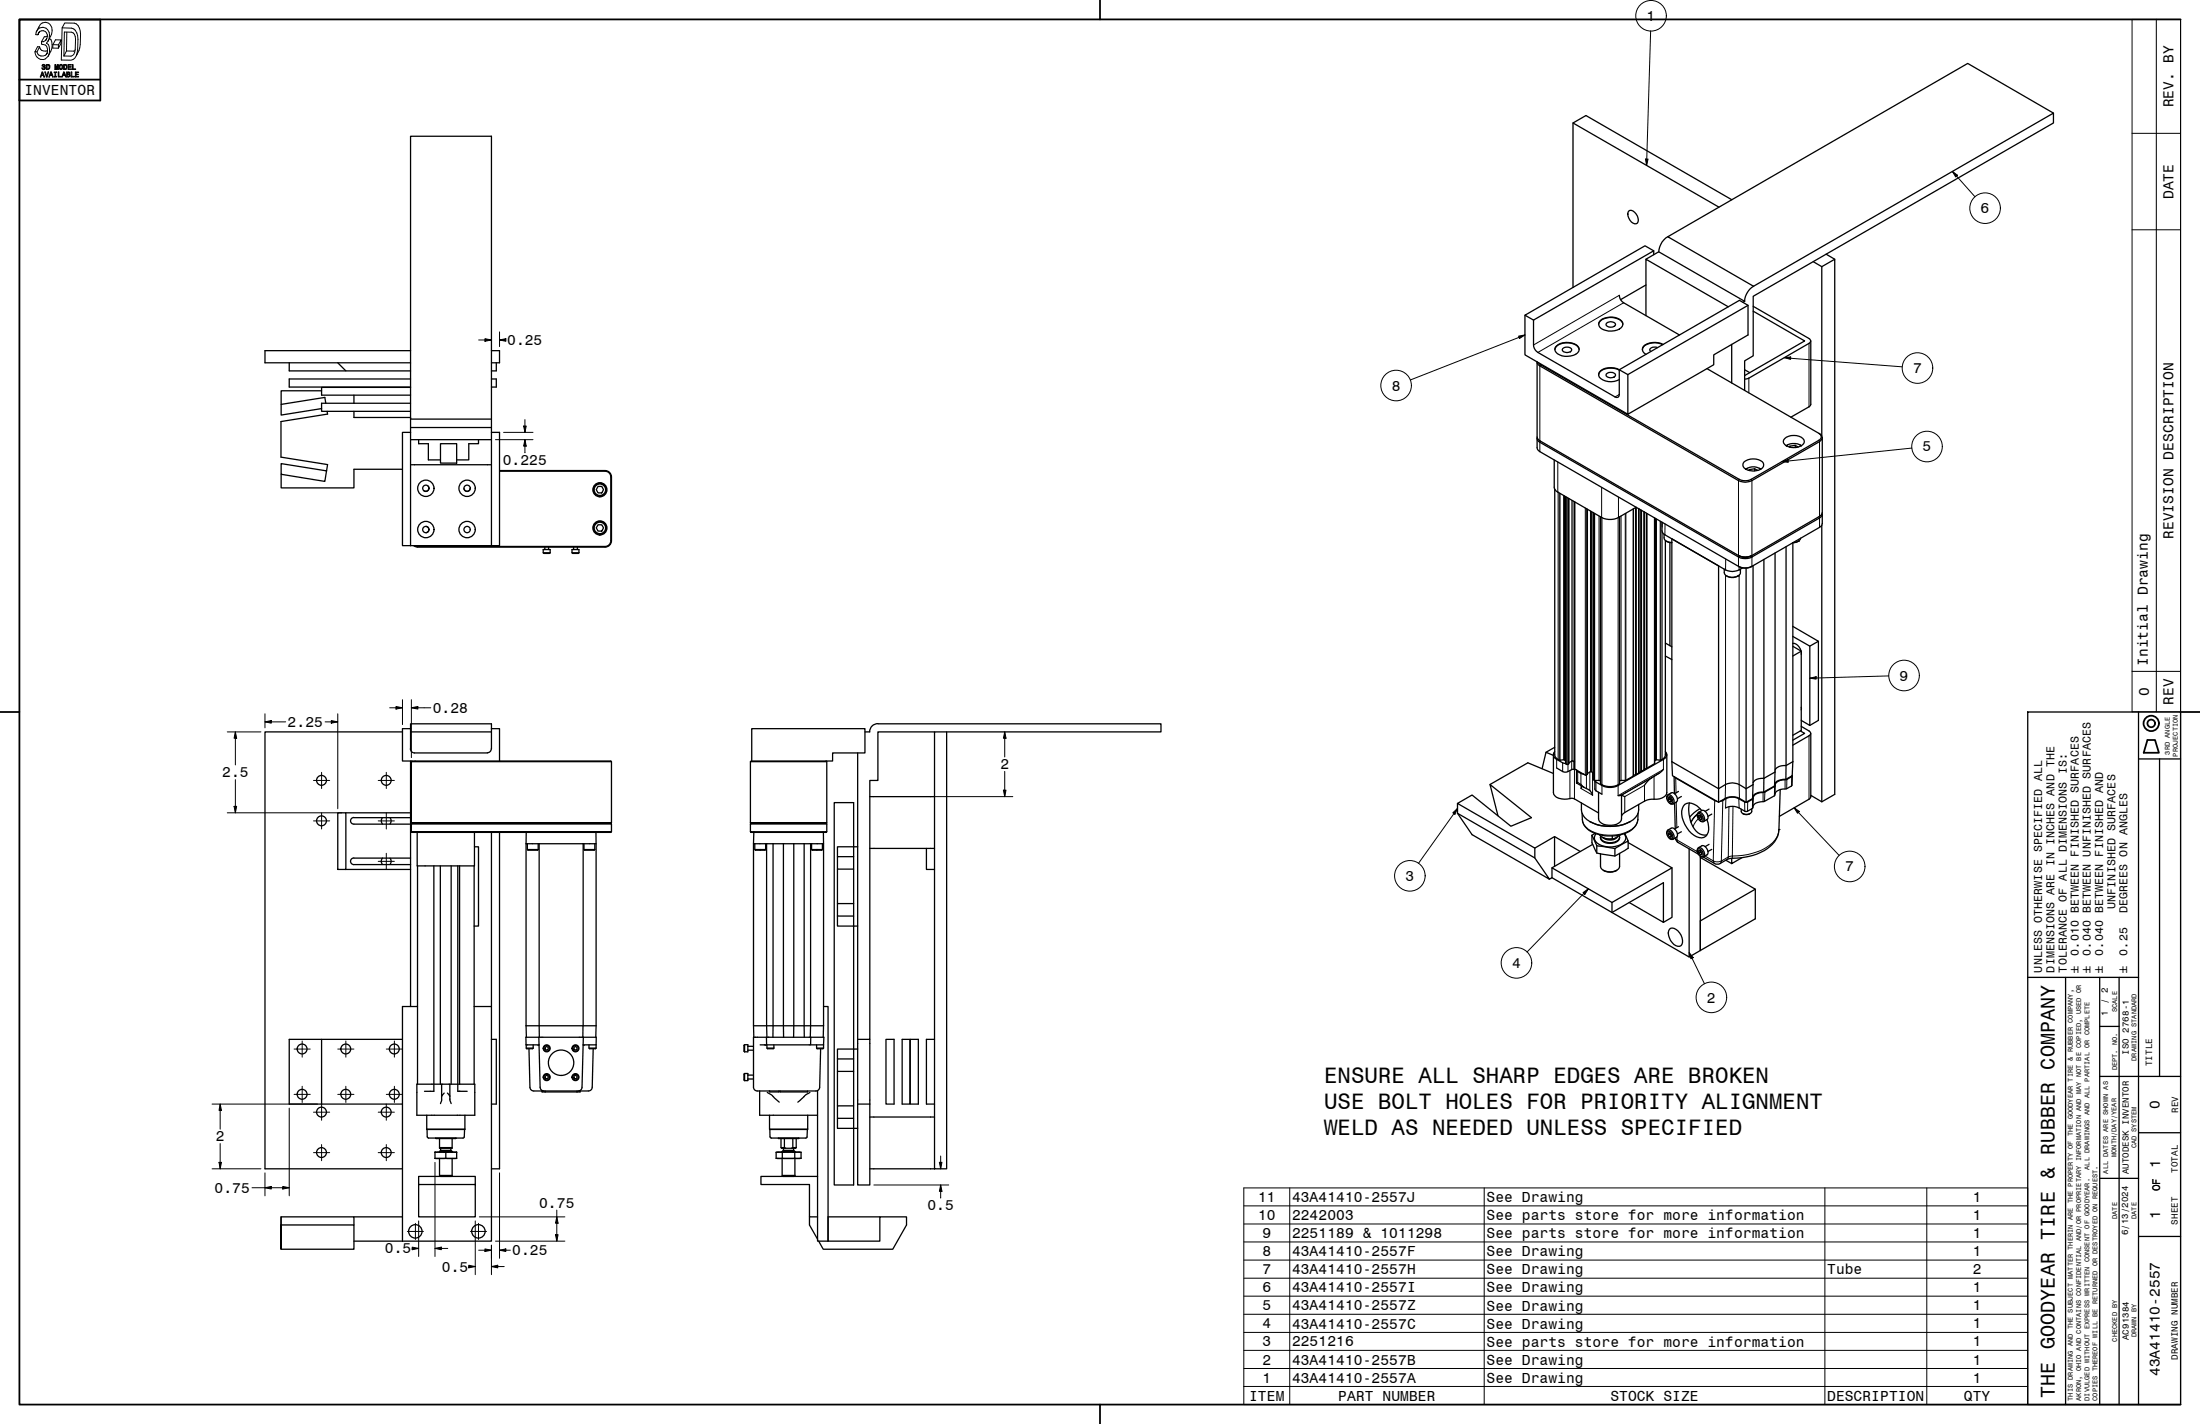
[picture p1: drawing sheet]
<svg xmlns="http://www.w3.org/2000/svg" width="864mm" height="559mm" viewBox="0 0 864 559" stroke-linecap="round" stroke-linejoin="round" font-family="sans-serif">
<!-- layer: Visible (GDYR) -->
<g fill="none" stroke="#000" stroke-width=".51">
<path d="M617.5 48.3l57.3 33M806.1 44.4l-33.7-19.5-117.7 68 33.6 19.4M679.8 78.4l-57.2-33.1-5.1 3v64.5M639.4 82.8a2.59 2.59 0 0 1 3.3 2 2.19 2.19 0 0 1-.5 3 3.6 3.6 0 0 1-2.8-5zM649.2 99.9v-1.5l-47.2 27.2v9.8l.3 1.3 .8 1.2 30.9 17.9a1.02 1.02 0 0 0 1.1 .1 1.02 1.02 0 0 0 .5-1.1v-9.7l47.2-27.2 3.4 1.9v11.6l-13.5 7.9v3.8l-33.7 19.5v-15.6M649.2 98.4l-3.5-1.9-47.1 27.2 3.4 1.9M654.7 92.9a7.2 7.2 0 0 0-3.6 5.9M716.9 99.8l3.3 1.9M635.6 115.9l.4 1.3 1.3 1.6 22 12.6M646.1 101.7l5-2.9 33.7 19.4M646.1 111.8l-10 5.8M684.8 118.2l-.7 .4"/>
<path d="M686.2 119.8l-47.2 27.2a9.7 9.7 0 0 0-8.8-2.5 2.51 2.51 0 0 0-2.4 3.5 6.7 6.7 0 0 0 7.8 1M688.3 112.3l117.8-67.9v3.9l-117.9 68v23.3l-3.4 2v11.6M688.3 112.3a7.4 7.4 0 0 0-3.5 5.9M711.8 102.7l3.3 1.9M715.1 104.6l5.1-2.9v210l-5.1 2.9-4.3-2.5M715.1 104.6v66.5M161.2 137.6h-57.2v4.8h57.2M192.9 137.6h3.2v4.8h-3.2M598.6 123.7v15.6l40.4 23.3M610.4 137.2a3.9 3.9 0 0 1 4.2-2.6 4.8 4.8 0 0 1 5.3 2.6M611.1 135.7a6.7 6.7 0 0 1 8.3 .3 2.25 2.25 0 0 1-1.8 3.4 5.9 5.9 0 0 1-7.2-1.8l.2-1.3zM613.4 136.8a2.32 2.32 0 0 1 3.6 .5 2.16 2.16 0 0 1-3.8 0z"/>
<path d="M627.5 127.3a5.4 5.4 0 0 1 7.4-2.2 2.79 2.79 0 0 1 2.1 2.2M628.2 125.8a6.8 6.8 0 0 1 8.5 .2 2.31 2.31 0 0 1-2 3.5 6.7 6.7 0 0 1-6.7-1.2 1.85 1.85 0 0 1 .2-2.5zM630.6 126.9a2.32 2.32 0 0 1 3.6 .4 2.16 2.16 0 0 1-3.8 0zM650.6 136.4l-.6-.2a1.61 1.61 0 0 0-2.3 1.4l.3 .3M652.7 135.3a7 7 0 0 0-7.4 .7l-.6 1.2M652.8 135.2a7 7 0 0 0-7.7 .8 2.02 2.02 0 0 0 1 3.1M678.4 120.4l-32.3-18.7v22.2M679.8 135.1v15.2M688.2 122.1l20.2 11.7-23.6 13.6M688.2 120.2l21.9 12.6a1.02 1.02 0 0 1 .7 1 1.02 1.02 0 0 1-.7 .9l-23.6 13.7-1.7 .4M710.8 133.8v24.9l-.7 .9-7.1 4.1M113.5 142.4v3.1h22.3"/>
<path d="M126.2 153.4h-15.8v5.3M127.9 158.2l-.4-2.2-17.1 2.7v4.2l15.8-2.6M132.6 142.4l3.2 3.1h25.4M138.9 155.1v3.1M161.2 152h-35v3.1h35M161.2 158.2h-35v3.2h35M161.2 148.7h-47.7v3.2h47.7M192.9 148.7h1.9v3.2h-1.9M194.8 142.4v3.1h-1.9M603.9 142.3l.8 .8 78.7 45.3 2.5 .2 1.6-.5 26.5-15.3a1.45 1.45 0 0 0 .9-1.4 1.45 1.45 0 0 0-.9-1.3M630.6 146.7a2.39 2.39 0 0 1 3.6 .5 2.16 2.16 0 0 1-3.8 0zM635.6 145.2a7.1 7.1 0 0 0-7.5 .7l-.6 1.2"/>
<path d="M670.1 144.7l44.1 25.5a1.66 1.66 0 0 1 1.1 1.5 1.66 1.66 0 0 1-1.1 1.6l-27.3 15.6a5.7 5.7 0 0 1-4.5-.3l-77.9-45-.7-.5-.4-1.1v29.4l.5 1.1 78.5 45.5a5.3 5.3 0 0 0 5.3 0l26.5-15.4 1-.9 .1-30M684.8 145.1l2.1 1.1M128.4 161.4l.2 1.1-18.3 2.9v14l18.3 2.9-1.1 6.6-17.1-2.8v-4.2l17.8 2.9M138.9 161.4v2.4h22.3M161.2 164.5v5.2M161.2 169.7h-3.2v44.4h3.2M161.2 169.7v44.4M161.2 172.5h31.7M161.2 167.8h31.7M164.3 172.5v1.6h3.8v6.4h4.8M172.9 174.1h6.4v7.6h-6.4zM187.8 172.5v1.6h-3.8v6.4h-4.7"/>
<path d="M192.9 164.5h-31.7v-111h31.7v116.2M192.9 169.7h3.2v44.4h-3.2zM603.4 172v3.7l.1 .6 1 .9 77.9 45a5.3 5.3 0 0 0 5.3 0l26.5-15.3 1-.9 .1-.6v-3.7M603.4 171.7a1.79 1.79 0 0 0 1.1 1.8l77.9 45.1a5.8 5.8 0 0 0 5.3 0l26.5-15.3a1.64 1.64 0 0 0 1.1-1.9M700.6 172.1a5.6 5.6 0 0 1 7.6 .6 2.65 2.65 0 0 1-3 2.9 4.5 4.5 0 0 1-5.2-2.3zM701.7 174.6l-.5 .3M702.4 175.5l.2-.4 2.1-.3 1.2 .7M702.6 175.1v.4M704.7 174.8v.8M706.6 174.6l.5 .3a5.1 5.1 0 0 0-5.9 0M158 184.1h-19.1v7.4h-28.5v-5.4M161.2 182.4h31.7"/>
<path d="M168.1 190.8a1.24 1.24 0 0 1-.1 1.6 1.24 1.24 0 0 1-1.7 .1M182.1 191.7a1.24 1.24 0 0 0 1.3 1.1 1.24 1.24 0 0 0 1.2-1.1M196.1 184.9h41.4a2.25 2.25 0 0 1 2.3 2.2v25.1a2.25 2.25 0 0 1-2.3 2.2h-73.5l-1.1-.2M196.1 184.7h41.4l1.6 .5 .7 .9 .2 1v25.1l-.5 1.6-.9 .6-1.1 .3h-73.5l-1.5-.5M234.8 190.9h1.4l.7 1.3-.7 1.2h-1.4l-.7-1.2zM610.1 180.5v10.7a2.49 2.49 0 0 0 1.4 1.9l17.2 10 1.8 .6 2 .1 2-.3 7.7-4.4M610.3 192v104.2a2.59 2.59 0 0 0 3.5 1.9l.8 .5M614.6 194.9v104.8M615.8 195.6v104.1l-.6 .3-.6-.3M618.1 196.9v104.8l.8 .5M623.1 199.8v104.1l-.6 .3-.9-.4M641.2 199.7v104.8a6 6 0 0 1-5.1 1.8l-.3 .1"/>
<path d="M643.3 199.6v103.7M684.7 181.2a5.8 5.8 0 0 1 7.5 .6 2.51 2.51 0 0 1-2.9 2.9 4.7 4.7 0 0 1-5-1.6v-1.3zM685.9 183.8l-.6 .3M686.6 184.6l.1-.3 2.1-.3 1.2 .6M686.7 184.3v.4M688.8 184v.8M690.6 183.8l.5 .3a4.8 4.8 0 0 0-5.7 0M161.2 214.1h31.7M167.2 206.6a1.24 1.24 0 0 1 1.1 1.2 1.24 1.24 0 0 1-1.1 1.2M213.2 215.6h2.8v1.3l-.3 .3h-2.2l-.3-.3zM213.2 216.9h2.8M213.9 214.7l-.2 .9"/>
<path d="M215.3 214.7v.8M215.4 215.6h.1M224.5 215.6h2.8v1.3l-.3 .3h-2.2l-.3-.3zM224.5 216.9h2.8M225.2 214.7l-.2 .9M226.6 214.7v.8M226.7 215.6h.1M234.8 205.9h1.4l.7 1.2-.7 1.3h-1.4l-.7-1.3zM625.3 201.1v104.8l.6 .4M625.9 201.5l.1 104.8M628.3 202.8v104.7a6.6 6.6 0 0 0 7.5 0v-104.7M645.4 200.9v101.1"/>
<path d="M649.5 203.3v96.3l-4.1 2.3M652.5 205l-.1 3.3 .5 1.1 25.3 14.6a6.5 6.5 0 0 0 5.8-1.1M653.2 209.7v1.4a2.52 2.52 0 0 0 3.1 1.8l-2.2-.5M653.7 212.1v84.1a2.48 2.48 0 0 1-2 2.1l-1.7-.2-.5 .5M655.5 212.9v40.5M682.4 218l.8 .3a5.7 5.7 0 0 0 4.5-.3M692.4 219.5v85.9M696.8 217v86M701.1 214.5v85.9M705.9 212.4l-2 .5M705.9 212.4l-2.1 .6v85.9M706.8 211.2l-.9 1.2"/>
<path d="M715.1 206.1v108.5M674.6 222l-18.3-10.5v87.4M674.6 222.1v92.7l-18.1-10.4-.2-5.5M676.8 223.3v1.4a3.4 3.4 0 0 0 4.7 1.6l.8-.3M677.8 226l.3 .2a4.3 4.3 0 0 0 4.2-.2M682.4 222.2a5.8 5.8 0 0 0 5.3 0M683.2 223.3l-.1 1.9-.8 .8M685.4 222.9v91.9M688.1 222v85.9M653.7 252.3l2.6 1.5M653.7 257.4l2.6 1.4M703.8 252.5a3.6 3.6 0 0 1 3.2 3"/>
<path d="M703.8 249.7l6.6 3.9v31.1l-3.3-2M703.8 253.6l3.3 1.9v31.1l-3.3 1.9M703.8 245.8l10 5.9-3.4 1.9M707.1 255.8v1M707.1 255.5l-3.3 1.9M713.8 251.7v31l-3.4 2M707.1 277.6v1M158 287.2h-54v171.5h54M161.1 293.8l.5 1.2 1.1 .5h28.6M161.2 293.9v-8h-3.2v12.7h81.8l.2 .3h-78.5l.2-.3M161.2 285.9v-1.9h31.7v1.9M161.2 287.2h31.7"/>
<path d="M161.2 298.6v96.4M161.5 298.9v24M192.8 293.8l-.3 1-1.2 .6M192.9 293.9v-8h3.2v12.7M240 298.9v24M294.6 298.9v24M295.1 298.6v-12.7h44.4v9.6h-12.7v3.1h-2.5M324.3 298.6l.2 .3v24M324.3 298.6h-29.5l-.2 .3h29.9M336.7 295.5v137.8M339.5 287.2h1.9M341.4 287.2a3.1 3.1 0 0 1 3.3-3.2h111v3.2h-84.1"/>
<path d="M366.8 287.2h4.8v171.5h-4.8zM366.8 287.2h-22.2v19.1h-3.2v101.6h-4.7M609.8 296.4l-2.9-1.2-1.6 6.4M609.8 296.2v14.8a3.7 3.7 0 0 0 4.3 2.6l2.8-.4 1.1 .3 9.5 5.5M610.3 295a1.87 1.87 0 0 0 .8 3l2.3 1.3 1.2 .3M610.3 293.2l-3.4 2M617.9 298.8v3.1l-.9 .1a3.4 3.4 0 0 1-3.6 .8l-2.3-1.4M618.1 299l-.8-.4-1.5 .7M653.7 295a1.79 1.79 0 0 1-.7 3l-17.8 10.2a7.8 7.8 0 0 1-8.7-1.3l-.5-.6M654.3 296.2v14.8a4.1 4.1 0 0 1-5 2.6l-2 .2-1.8 .6-7.7 4.4-1.3 1.4M656.3 298.9l18.3 10.6a7.5 7.5 0 0 1 10.8 0l2.7-1.6M703.8 298.9l-2.7 1.5"/>
<path d="M703.8 298.9l-.3 5.5M706.7 286.8l1.7 1-4.6 2.6M707.1 285.1l3 1.7a1.02 1.02 0 0 1 .7 1 1.02 1.02 0 0 1-.7 .9l-6.3 3.7M710.8 287.8l-.1 25.3-.6 .5-11.6 6.8M132.6 319h3.2v22.2h-3.2zM135.8 319h25.4M327.5 315h7.6v150h-7.6zM341.4 312.6h25.4M572.1 319.2l30.4 17.5 5.7 8.3-30.4-17.5zM572.1 315.3v3.9M609.8 303.5l-10-4.2-14.9 8.5M618.9 302.2l1.7 1.3 1 .3"/>
<path d="M618.9 302.2l2.7 1.6M618.9 302.2v5.1M618.9 307.3l2.8 1.6M619.3 307l-.4 .3M620.6 307.8l1.1 1.1a4.5 4.5 0 0 1 3.5 3.1M620.8 308.4l-.2 1M620.8 315.1a6.6 6.6 0 0 0 4.6 7.9 17.5 17.5 0 0 0 15.8-1.4 5.7 5.7 0 0 0 2.1-5.9M621 319.2a6.4 6.4 0 0 0 1.6 5.6 15.4 15.4 0 0 0 18.2 .6l1.5-1.7a7.6 7.6 0 0 0 .7-4.5M625.3 303.2l-.8-.4-1.4 .7M626 306.3l2.3 .1M626 306.3l.2 3.7 2.6 1.7M627.5 310.9v10.4a3.7 3.7 0 0 0 4 2.5 4.3 4.3 0 0 0 5-2.5v-9.3l-1.3 .2"/>
<path d="M636.5 312.1l1.3 .5M643.3 303.3l-2.1 1.1M645.4 302l-2.1 1.2M653 301.9l-2.3 1.9a13.9 13.9 0 0 0-5.2 4.4M654.2 313.2a1.02 1.02 0 0 1 .3-1.1 1.02 1.02 0 0 1 1.1-.2l.9 .9a1.57 1.57 0 0 1 .8 1.5 1.57 1.57 0 0 1-1 1.3l-.9-.4M654.4 312.7l.3-.3a1.98 1.98 0 0 1 1.7 2.8 1.84 1.84 0 0 1-2-2.5zM654.7 311.9l1.3-.8a2.41 2.41 0 0 1 2.1 3.6l-1.3 .8M654.8 313.1l.6-.1 .7 .8v.9h-.7l-.6-.8zM654.8 313.9l.7-.4 .6 .8-.7 .4M655.5 313v.5M657.2 304.7l.1 6.7M657.3 304.9l16.6 9.5"/>
<path d="M657.4 315.2l.2 10M658.9 310.6l-1.5 .9M660 312.5l-1.5 .9M663.2 315.1a13.4 13.4 0 0 0 3.3 11.7 4.5 4.5 0 0 0 3.5 .9M666.3 319.5l-1.1 1-1.4 2.1M666.6 319.3a2.03 2.03 0 0 1 1.8 2.8 1.86 1.86 0 0 1-1.8-.8 1.86 1.86 0 0 1 0-2zM666.8 319.9h.6l.7 .8v.9h-.7l-.6-.8zM667.3 317.3l-2.3 1.6-1.7 1.8M667.4 319.9v.5M668 318.1a6 6 0 0 0-5.9-2.8 4.5 4.5 0 0 0-1.8 5.5 10.6 10.6 0 0 0 6.7 7.9 2.97 2.97 0 0 0 3.8-3.2l-.3-2.5-.4-1.4M668 318.1a2.36 2.36 0 0 1 2.1 3.5M668 318.1l-1.3 .7"/>
<path d="M670.9 317.5l-1.5 .9M672 319.5l-1.6 .9M684.1 319.2l1.4 .5 1.5-.5M687.6 317.4v1a2.34 2.34 0 0 1-4.1 0v-.8M688.1 307.9l-.1 5.5-2.6 1.4a7.8 7.8 0 0 0-10.8 0M688.2 313.3l-.2 3.8-2 1.2-.8 .2a7.2 7.2 0 0 0-7.8-1.4M692.3 310.8a4.4 4.4 0 0 0-4.3 1.9M692.4 305.4h-.9a3.5 3.5 0 0 0-3.4 1.8M692.4 305.4l-.1 5.4M696.8 303l-4.4 2.4M696.8 303l-.2 5.4-4.3 2.4M696.8 308.3l-.3 4-4.1 2.3h-1.3a3.4 3.4 0 0 0-3 1.9"/>
<path d="M698.8 309.8l-.5 15.7a10.5 10.5 0 0 1-7.2 9 30.7 30.7 0 0 1-12.3 2.4l-3.5 2-1.4 .2-5.3-2.8M701 305.8h-1a4 4 0 0 0-3.4 1.9M701.1 300.4a4 4 0 0 0-4.3 1.9M701.1 300.4l-.1 5.4M703.5 304.2l-.2 .5a4.2 4.2 0 0 1-3.6 1.4 2.97 2.97 0 0 0-3.1 2.5l-4.1 2.4a3.7 3.7 0 0 0-4.5 2.6l-1.9 1.1h-1.3a6.8 6.8 0 0 0-9-.4l-.5 .2M703.5 304.4l-2.5 1.4M703.6 304.4l-.3 4a6.6 6.6 0 0 1-4.4 1.4 2.52 2.52 0 0 0-2.1 1.7M138.9 336.7a1.3 1.3 0 0 0-1.3 1.3 1.3 1.3 0 0 0 1.3 1.3M138.9 320.8a1.3 1.3 0 0 0-1.3 1.3 1.3 1.3 0 0 0 1.3 1.3M138.9 336.7h22.3M138.9 339.3h22.3M138.9 320.9h22.3"/>
<path d="M138.9 323.4h22.3M150.1 336.7l-.4 1.3 .4 1.2M150.1 320.8l-.4 1.3 .4 1.3M153.1 336.7l.4 1.3-.4 1.2M153.1 320.8l.4 1.3-.4 1.3M161.5 323.3h78.5l-.2-.2h-78.1l-.2 .2v3.1l.2 .2h78.1l.2-.2h-78.5M161.5 322.9h78.5zM163.8 326.6v13.2h22.4v-13.2M163.9 339.8v85.6M170.3 339.8v85.6M172.8 339.8v85.6M177.1 339.8v85.6"/>
<path d="M179.7 339.8v85.6M180.4 339.8v85.6h6v12.2h-22.8v-12.2h16.8M186.1 339.8v85.6M186.2 332.3h1.6v31.1h-1.7M192.9 326.6v68.4M196.1 326.6v132.1h-3.2M206.5 331.1v71.4M206.6 326.6l-.1 4.5h27.5l-.1-4.5M207 331.1v2.3l.3 .2h3.7l.3-.2M207 333.4h4.3M211.3 331.1v2.3M211.6 331.1l.1 75.9"/>
<path d="M228.9 331.1v71.4M229.2 331.1v2.3l.3 .2h3.7l.3-.2M229.2 333.4h4.3M233.5 331.1v2.3M234 331.1v71.4M240 323.3v3.1M294.6 326.4h29.9l-.2 .2h-29.5zM294.6 322.9h29.9zM294.6 323.3v3.1M294.8 323.1h29.5l.2 .2h-29.9zM295.8 331.1h5.1M295.9 326.6l-.1 75.9"/>
<path d="M296.3 331.1v2.3l.2 .2h3.8l.2-.2v-2.3M296.3 333.4h4.2M300.9 331.1h2.6M300.9 331.1l.2 75.9M303.5 331.1h8.1M303.5 331.1l-.1 75.9M307.5 331.1l.1 75.9M311.6 331.1h4.1M311.6 331.1l-.1 75.9M315.7 331.1h2.5M315.7 331.1v75.9M318.2 331.1l-.1 75.9"/>
<path d="M318.6 331.1v2.3l.2 .2h3.8l.2-.2v-2.3M318.6 333.4h4.2M323.2 326.6l.1 4.5h-5.1M323.3 331.1v71.4M324.5 323.3v3.1M335.1 336.2h-6.4v4.9h6.4M336.7 332.3h-8v3.9M341.4 332.9h25.4M363.7 332.9v8.3h3.1M588 320.1l-3.1-12.3 16.3 13.1-8.1 3.3-15.3-12.2-5.7 3.3 30.4 17.5 7.7-4.5M602.5 332.8v3.9M610.2 328.3l10.1 5.8"/>
<path d="M610.2 328.3v11.7M624.1 322.4a17.5 17.5 0 0 0 15.9 0M624.9 327.8l1.9 4.1 7.1 1.1M624.9 327.8a8.7 8.7 0 0 0 1.4 6l.5 1 5.3 .9a2.76 2.76 0 0 0 3.2-.5l3.8-2.3v-2.9M625.2 331.3l-16 9.3M626 327v.1M626.1 327l-1.2 .8M626.5 327.2a2.63 2.63 0 0 0 1.3 4.2 8.7 8.7 0 0 0 9.9-1.3 2.16 2.16 0 0 0-.2-2.9M626.8 331.9v2.9M627.8 327.5a5.4 5.4 0 0 0 5.1 1.7M628.3 328.5a2.57 2.57 0 0 0 2.8 2.4 3.8 3.8 0 0 0 4.7-2.1v-.3M628.8 328.5l1.9 .7h2.8"/>
<path d="M633.9 333v2.9M634.9 328.4a4.1 4.1 0 0 1-5.4 .5M635.6 327.9a2.44 2.44 0 0 1-2.9 2.7 4 4 0 0 1-4.4-1.9v-.5M635.8 334.9v5.1a3.3 3.3 0 0 1-3.8 2.1h-.9a2.95 2.95 0 0 1-2.8-2.1v-5M636.1 327.6l-2.6 1.6h-.6v-1.2M637.8 327.1l1.3 2.9-5.2 3M639.1 330.6l17.2 10-23.5 13.5M654.2 327a1.05 1.05 0 0 1 .5-1.3 1.05 1.05 0 0 1 1.4 .4l.4 .5a1.57 1.57 0 0 1 .8 1.5 1.57 1.57 0 0 1-1 1.3l-.9-.3M654.4 326.5l.3-.3a1.98 1.98 0 0 1 1.7 2.9 1.84 1.84 0 0 1-2-2.6zM654.7 325.8l1.3-.8a2.41 2.41 0 0 1 2.1 3.5l-1.3 .8M654.8 326.8h.6l.7 .9v.8h-.7l-.6-.8zM654.8 327.7l.7-.4 .6 .9-.7 .3"/>
<path d="M655.5 326.8v.5M657.7 328.8l.4 1.3 .7 .6 7.8 4.5M658.9 324.4l-1.5 .9M660 326.4l-1.5 .8M663.1 333.1v42.4l4.3-2.5M666.2 320.1a1.16 1.16 0 0 1 .8-1.4 2.47 2.47 0 0 1 1.7 3.8l-1.3-.4M666.2 333.9a1.16 1.16 0 0 1 .8-1.4 2.47 2.47 0 0 1 1.7 3.8l-1.3-.3v37M666.6 333.1a2.03 2.03 0 0 1 1.8 2.9 1.86 1.86 0 0 1-1.8-.9 1.86 1.86 0 0 1 0-2zM666.7 332.7l1.3-.8a2.36 2.36 0 0 1 2.1 3.6l-1.4 .7M666.8 320.8l.6-.4 .7 .8-.7 .4M666.8 333.8h.6l.7 .8v.8l-.7 .1-.6-.9zM666.8 334.6l.6-.3 .7 .8-.7 .4"/>
<path d="M667.4 336.5l21.6 12.4-21.6 12.5M667.4 333.8v.5M670.1 321.6l-1.4 .8M670.9 331.3l-1.5 .9M672 333.3l-1.6 .8M677.5 337.6l2.3 1.3M683.8 336.5l-4 2.4v-2.1M135.8 341.2h25.4M328.7 359.5v3.9h8M328.7 341.1v13.5M335.1 354.6h-6.4v4.9h6.4M609.2 344.4l23.6 13.7 20.2-11.7v15.5l-13.5-7.8"/>
<path d="M609.2 344.4v-3.8l23.6 13.5v4l30.3 17.4M609.2 344.4l-1 .6M629.3 341.5a5 5 0 0 0 5.4 0M656.3 340.6v19.4l-3.3 1.9M689 348.9v11.7l-21.6 12.4M655.3 364.7a2.74 2.74 0 0 1 4 1.4 4.2 4.2 0 0 1 .6 5 3.3 3.3 0 0 1-4.1-2 4.6 4.6 0 0 1-.5-4.4zM163.9 395h-5.9v92M186.1 395h6.8M192.9 395v92h-34.9M323.3 395h1.8v92h-4.2v-59M126.2 407.9h-12.7v25.4h44.5M158 407.9h-31.8v25.4"/>
<path d="M192.9 407.9h1.9v25.4h-1.9M206.5 402.5h27.5M206.5 402.5l.1 4.5M206.6 410l.2 1.5h2.2l.3-.2M206.6 411.3h2.7M207.6 411.5l.4 15.2 .6 1.1 .9 .3h21.4M209.3 410v1.3M211.5 407h17.5M211.6 410l-.4 .3M211.6 410h-5.1l-.1-3h5.1l.5 19.7 .3 .8 1.2 .6M214 411l.6-.3 .6 .3v.7l-.6 .4-.6-.4zM225.3 411l.6-.3 .6 .3v.7l-.6 .4-.6-.4z"/>
<path d="M228.9 402.5l-.1 4.5M229 407h5.1l-.1 3M229 407l-.5 19.7-.3 .8-1.2 .6M231.2 410v1.3l.3 .2h2.2l.3-.2M231.2 411.3h2.8M232.9 411.5l-.4 15.2-.3 .8-1.2 .6M234 410h-5.1l.4 .3M234 402.5l-.1 4.5M234 410v1.3M292.3 410h1.3v2.8h-1.3l-.3-.3v-2.3zM292.3 410v2.8M293.6 410.5l.1 .1"/>
<path d="M293.7 412.1l-.1 .1M293.7 412.1h2.1M293.7 410.6h2.1M295.8 402.5h27.5M295.8 402.5l.1 4.5M300 410l.7 .3M300.9 407v3M301.1 410v1.3l.2 .2h2.2l.3-.2M301.1 411.3h2.7M303.8 410v1.3M318.2 410h5.1M318.3 407l-.1 3h-19.8"/>
<path d="M318.3 407h-22.5v19.6l.3 .9 1.2 .6M318.3 407h5.1l-.1 3M320.5 410l.2 1.5h2.3l.3-.2M320.5 411.3h2.8M322.1 411.5l-.3 15.2-.3 .8-1.2 .6M323.3 402.5l-.1 4.5M323.3 410v1.3M335.1 415.5h-6.4v4.9h6.4M336.7 411.7h-8v3.8M341.4 407.9v25.4M347.8 407.9h3.2v25.4h-3.2zM354.1 407.9h3.1v25.4h-3.1z"/>
<path d="M357.3 407.9h3.2v25.4h-3.2zM366.8 407.9h-3.1v25.4h3.1M167.5 437.6l.1 5.6M170.3 425.6v2.6h-3.7M173.4 425.4v6.5l-.5 1.2M174.4 428.9l-1 1.4M175.6 428.9l1 1.4M176.6 425.4v6.1l.5 1.6M179.7 425.6v2.6h3.7M182.5 437.6v5.5M212.8 428.1v.4h1.2M214 428.5h12.5"/>
<path d="M214 422.3l.6-.3 .6 .3v.7l-.6 .4-.6-.4zM214 428.1v.4M225.3 422.3l.6-.3 .6 .3v.7l-.6 .4-.6-.4zM226.5 428.1v.4M227.7 428.1v.4h-1.2M292.3 421.3h1.3v2.8h-1.3l-.3-.3v-2.3zM292.3 421.3v2.8M293.6 421.8l.1 .1M293.7 423.4l-.1 .1M293.7 423.4h2.1M293.7 421.9h2.1M297.3 428.1h23"/>
<path d="M298.2 428.1v9.5h22.7M301.2 428.7l1.6 .9 3.1 2.9M302.1 437.6l.1 5.6M302.1 428.1v.4h3.7v-.4M306.3 428.1v.4h10.7v-.4M317.1 437.6v5.5M317.9 428.7l-1.6 .9-3.1 2.9M328.7 438.8v4h8M328.7 420.4v13.6M335.1 434h-6.4v4.8h6.4M336.7 433.3v31.7h4.7v-31.7M336.7 433.3h4.7"/>
<path d="M341.4 438.3h25.4M167.5 443.1h15M167.6 443.2h14.8M167.6 443.2l.1 3M170.8 452.2h8.5M170.8 452.2v2.4M170.8 454.5h8.5M170.8 454.6h8.5M171 446.6l8 .1M172.5 446.8v3.8h5v-3.8M172.5 454.6v6.7l.4 .3h4.2l.4-.3M172.5 450.3h5"/>
<path d="M172.5 451.9h5M172.5 451.9v.2M173 451.4h4M173 450.6v.8M173 451.4l-.5 .5M175 452.2v2.3M177 450.6v.8M177 451.4l.5 .5M177.5 451.9v.2M177.5 454.6v6.7M179 446.6v.1M179.3 452.2v2.4"/>
<path d="M182.4 443.2l-.2 2.9-.4 .5h-13.6l-.4-.5M182.5 443.1l-.1 .1M302.1 443.1h15M302.2 443.2h14.7M302.2 443.2l.1 3M304.7 452.2h9.8M304.7 454.5h7.3M304.7 454.5h9.8M304.7 452.2v2.3M305.6 446.6l8 .1M306.6 446.8v3.5l.2 .3h1.6M306.6 450.3h1.3"/>
<path d="M307 451.9v9.4l.4 .3h4.3l.3-.3M307 451.9h5M307.5 451.4h4M307.5 450.6v.8M307.5 451.4l-.5 .5M307.9 446.8v3.5l.5 .3 4.1-.3M311.2 446.8v3.5M311.5 450.6v.8M311.5 451.4l.5 .5M312 454.5h2.5M312 452.2v2.3M312 451.9v.2"/>
<path d="M312 454.6v6.7M312.5 450.3l-.2 .3h-1.6M312.5 446.8v3.5M313.6 446.6v.1M314.5 452.2v2.3M316.9 443.2l-.1 2.9-.5 .5h-13.5l-.5-.5M317.1 443.1l-.2 .1M341.4 458.7h25.4M110.4 477.5l-.1 12.7 .1-9.5M138.9 477.5h19.1M164.3 464.8v-3.2h22.3v3.2h-22.3v12.7h22.3v-12.7M172.5 461.3h5"/>
<path d="M307 461.3h5M317.8 477.5v3.2l3.1 5.6M320.9 461.6h-22.2v3.2h19.1v12.7h3.1M345.4 477.5h-20.3v9.5h20.3v-9.5h10.5v3.2l-5.4 9.5h-27.3l-1.8-3.2M110.4 480.7v-3.2h28.5v3.2M110.4 480.7h28.5v9.5h-28.5M138.9 487h19.1"/>
<circle cx="167.2" cy="191.6" r="3.2"/>
<circle cx="167.2" cy="191.6" r="1.24"/>
<circle cx="183.4" cy="191.6" r="3.2"/>
<circle cx="183.4" cy="191.6" r="1.24"/>
<circle cx="235.5" cy="192.2" r="2.25"/>
<circle cx="235.5" cy="192.2" r="2.51"/>
<circle cx="235.5" cy="192.2" r="2.76"/>
<circle cx="167.2" cy="207.8" r="3.2"/>
<circle cx="167.2" cy="207.8" r="1.24"/>
<circle cx="183.4" cy="207.8" r="3.2"/>
<circle cx="183.4" cy="207.8" r="1.24"/>
<circle cx="235.5" cy="207.2" r="2.25"/>
<circle cx="235.5" cy="207.2" r="2.51"/>
<circle cx="235.5" cy="207.2" r="2.76"/>
<circle cx="126.2" cy="306.2" r="1.94"/>
<circle cx="151.6" cy="306.2" r="1.94"/>
<circle cx="126.2" cy="322.1" r="1.94"/>
<circle cx="118.6" cy="411.6" r="1.94"/>
<circle cx="135.7" cy="411.6" r="1.94"/>
<circle cx="154.8" cy="411.6" r="1.94"/>
<circle cx="214.6" cy="411.4" r="1.11"/>
<circle cx="214.6" cy="411.4" r="1.37"/>
<circle cx="220.2" cy="417" r="5"/>
<circle cx="225.9" cy="411.4" r="1.11"/>
<circle cx="225.9" cy="411.4" r="1.37"/>
<circle cx="118.6" cy="429.4" r="1.94"/>
<circle cx="126.2" cy="436.4" r="1.94"/>
<circle cx="135.7" cy="429.4" r="1.94"/>
<circle cx="151.6" cy="436.4" r="1.94"/>
<circle cx="154.8" cy="429.4" r="1.94"/>
<circle cx="214.6" cy="422.7" r="1.11"/>
<circle cx="214.6" cy="422.7" r="1.37"/>
<circle cx="225.9" cy="422.7" r="1.11"/>
<circle cx="225.9" cy="422.7" r="1.37"/>
<circle cx="126.2" cy="452.3" r="1.94"/>
<circle cx="151.6" cy="452.3" r="1.94"/>
<circle cx="163" cy="483.2" r="2.64"/>
<circle cx="187.8" cy="483.2" r="2.64"/>
</g>
<g fill="#000">
<circle cx="705.9" cy="212.4" r=".25"/>
<circle cx="682.3" cy="226" r=".25"/>
<circle cx="206.5" cy="331.1" r=".25"/>
<circle cx="295.8" cy="331.1" r=".25"/>
<circle cx="698.3" cy="325.5" r=".25"/>
<circle cx="301.4" cy="407" r=".25"/>
<circle cx="180.1" cy="428.2" r=".25"/>
</g>
<!-- layer: Visible Narrow (GDYR) -->
<g fill="none" stroke="#000" stroke-width=".39">
<path d="M635.6 115.9l-33.6 19.5M637.3 118.8l-33.6 19.5M710.1 134.7v24.9M604.7 143.1l-.2 .5v29.4M635.6 154.8l-1.6 1M686.5 148.4v5.8M604.7 173.1l-.2 .4v3.7M714 172.8l.2 .5v29.3M611.5 181.3v11.8M611.6 193.2v104.8M612.1 193.5v104.8M612.4 193.6v104.7"/>
<path d="M613.8 194.4v103.7M614.1 194.6l.1 103.6M614.6 194.9v104.8M615 195.1v104.9M615.4 195.4v104.6M615.8 195.6v104.1M617 196.3v105.7M617.5 196.6v102M618.2 197v104.8M622.3 199.3v104.9M622.7 199.6v104.6M623.1 199.8v104.1"/>
<path d="M628.7 191.3v11.8M635.3 195.1v8M641.2 199.7v104.8M641.2 199.6v104.8M642 199.3v104.6M642.1 199.2v104.7M642.2 199.1v104.8M642.3 199.1v104.7M643.3 199.6v103.7M682.7 188.1l-.3 .5v29.4M687.5 188.1l.2 .5v29.4M624.3 200.5v102.3"/>
<path d="M624.7 200.8v102M625.5 201.2v104.8M627.7 202.5v103.8M628.4 202.9v104.8M628.8 203.1v104.9M635.2 203.1v104.9M635.7 202.9v104.8M636.3 202.5v103.8M638 201.5v104.8M638.2 201.4v104.8M644.1 200.2v102.5M644.2 200.2v102.4"/>
<path d="M644.3 200.2v102.4M644.4 200.3v102.3M645.4 200.9v101.2M645.5 200.9v101M646.2 201.4v100.1M646.3 201.4v100M646.4 201.5v99.9M646.5 201.5v99.9M649.4 203.2v96.5M649.9 203.5v94.7M650 203.5v94.6M650.2 203.7v94.4"/>
<path d="M651.7 204.5v93.8M652 204.7v93.6M652.5 205v1.8M652.5 208.6v89.4M653.6 205.6l-.1 4.3M677.4 219.4v4.2M682.7 218.1l-.3 .5v3.6M687.5 218.1l.2 .5v3.6M714 202.8l.2 .5v3.6M677.4 225.7l-.2 87.6M682.6 222.4l.1 1.2M682.7 225.7l.1 87.6"/>
<path d="M611.1 298v3.4M613.4 299.3v3.5M615.5 299.9v2.9M618 299v14.5M653 298v3.9l-17.8 10.3v-4M710.1 288.7v24.9M616.3 302.3v11.1M619.3 302.8v4.2l1.3 .8v-4.3M622.7 304.1v5.3M624.1 303v7.2M625.2 303.1v8.9l-4.6-2.6v-1.1M626.5 306.9v3.4"/>
<path d="M628.8 308.2v3.5M645.5 314.4v-6.2l-7.7 4.4v6.2M648.3 305.3l-11.8 6.8M649.3 304.7v8.9M651.4 303.4l-15.1 8.7M657.8 305.3l.1 5.8M658 314.8l.2 10M666.2 319.5l-1 1-1.4 2.1M673.1 314.1l-.6 23.7M676.3 314.1l-.6 23.8M677.5 313.4l-.1 3.7M678.7 316.5l-.3 19.8"/>
<path d="M680.3 316.4l-.3 19.5-1.6 .4M682.6 313.4l.1 3.7M684.8 314.7l.1 3.6M686.1 314.7l-.1 3.6M688 313.6l-.1 3.6M692.1 311v3.6M692.8 310.8l-.1 3.7M696.6 308.6l-.1 3.7M700.7 306v3.6M701.4 305.9v3.6M703.3 304.7v3.7M621.2 321.6a6.6 6.6 0 0 0 5 5.2 15.8 15.8 0 0 0 15.3-2.3l1.2-1.9 .2-1"/>
<path d="M657.7 328.8l.6 .8M658.3 329.6l.5 1M658.3 328.4v1.2M658.3 329.6l7.9 4.6M666.6 321.3l-1.6 2.1-.4 1.1M669.3 335.9l3.2 1.9M672.5 337.8l1.3 .4 1.9-.3M672.5 337.8l.5 1M675.7 337.9l-.4 .9M678.4 336.3l-.4 .9M678.4 336.3l-2.7 1.6M698.3 325.5a9.1 9.1 0 0 1-5.3 7.3l-3.2 1.5a26.8 26.8 0 0 1-9.8 1.6v.9"/>
</g>
<!-- layer: Symbol (GDYR) -->
<g fill="none" stroke="#000" stroke-width=".39">
<path d="M648 12.1l-1.6 52.9M846.5 7.6v271.7h-9.6v-271.7h19.1v271.7h-9.5M836.9 52.3h19.1M645.9 62.4h1l-.5 2.6zM766.4 67.2l2 1.6-.7 .7zM766.4 67.2l8.9 10M836.9 90.2h19.1M596.1 131.9l2.5-.5-2.1 1.4zM598.6 131.4l-44.9 17.7M700.4 140.3l2.5-.2v.9zM700.4 140.3l46.4 3.7M750.5 175.8l-51 5.4"/>
<path d="M699.5 181.2l2.4-.8 .1 1zM710.4 266.1l2.5-.5v.9zM741.4 265.2l-31 .9M836.9 263.5h19.1M570.3 319l1.8-1.8-1 2.3zM572.1 317.2l-15.3 21.6M704.3 317l2.1 1.5-.8 .7zM704.3 317l17.6 18.7M621.4 350.3l2.1-1.5-1.4 2.2zM623.5 348.8l-24.1 24.8M663.1 373.8l1.6 2-.9 .4zM663.1 373.8l6 12.3"/>
<path d="M488.3 473.2h307.7M506.3 466.2v85M582.6 466.2v85M716.3 466.2v85M756.3 466.2v85M488.3 480.3h307.7M488.3 487.4h307.7M488.3 494.5h307.7M488.3 501.6h307.7M488.3 508.6h307.7M488.3 515.7h307.7M488.3 522.9h307.7"/>
<path d="M488.3 529.9h307.7M488.3 537h307.7M488.3 544.1h307.7v-77.9h-307.7v85h307.7v-7.1"/>
<circle cx="648.1" cy="6.2" r="6"/>
<circle cx="779.2" cy="81.7" r="6"/>
<circle cx="548" cy="151.3" r="6"/>
<circle cx="752.7" cy="144.4" r="6"/>
<circle cx="756.4" cy="175.2" r="6"/>
<circle cx="747.4" cy="265.1" r="6"/>
<circle cx="553.4" cy="343.7" r="6"/>
<circle cx="726.1" cy="340" r="6"/>
<circle cx="595.3" cy="377.9" r="6"/>
<circle cx="671.8" cy="391.4" r="6"/>
</g>
<!-- layer: Border (GDYR) -->
<g fill="none" stroke="#000" stroke-width=".7">
<path d="M7.6 7.7h31.8v31.7h-31.8zM431.8 0v7.6M856 7.6h-848.4v543.6h848.4M7.6 31.2h31.8M0 279.4h7.6M856 279.4h7.6M843 290.4h2.9l1.6 5h-6zM431.8 551.2v7.6"/>
<circle cx="844.5" cy="283.9" r="3"/>
<circle cx="844.5" cy="283.9" r="1.49"/>
</g>
<g fill="none" stroke="#000" stroke-width=".39">
<path d="M14.2 12.6a2.71 2.71 0 0 1 3.5-1.7 2.71 2.71 0 0 1 1.7 3.4l-.5 1.8M14.9 13.7l-.9-.1a8.5 8.5 0 0 1 2.6-4.6 2.8 2.8 0 0 1 3 .4 2.8 2.8 0 0 1 .8 2.9l-.1 1.1-1.4 2.7M15.4 12.6l-.5 1.1a1.97 1.97 0 0 1 2.8-1.5 1.97 1.97 0 0 1 .6 3.1l-.4 .6 .5-.8M15.6 18.4l-1.1 1.9M16.3 16.3v1.1l.7 .1a2.28 2.28 0 0 1 1.5 3.5l-.4 .5 .4-.8M17.9 15.9l-.9 .5-.7-.1M18.6 19.9a2 2 0 0 1-3-1.5h-.9l-1 1.9h.8a2.08 2.08 0 0 0 1.5 1.7 2.08 2.08 0 0 0 2.1-.5M18.6 14.1l-1.2 .3-1.1 1.9M18.9 16.1l-.7 .9a3.4 3.4 0 0 1 1 4.3l-.3 .7M19.4 15.1a3.6 3.6 0 0 1 .9 4.2l-1.4 2.7M20.8 17.5l2.1 .1M24 15.7l-2.2-.1-1 1.9-.1 1.4h2.2"/>
<path d="M24 15.7l-.1 1.3-1 1.9v-1.3zM24.4 10.9l-.3 12.7h3.8l1.4-.7 .7-1.1M25.3 12.6h2.8a2.46 2.46 0 0 1 1.6 2.8l-.2 4a2.37 2.37 0 0 1-1.6 2.6h-2.8zM25.4 9l3.8 .1a3.8 3.8 0 0 1 2.4 4.4 12.4 12.4 0 0 1-1.6 8.3 13 13 0 0 0-.5-9.9l-1.4-.9-3.7-.1zM26.2 12.6l-.1 7.4-1 2M29.5 19.9l-3.4 .1M856 7.6v543.6M13.7 20.3a2.84 2.84 0 0 0 2 2.9 2.84 2.84 0 0 0 3.2-1.2M16.5 28.3h.3l.7 1.9h-.3l-.2-.6h-.7l-.2 .6h-.3zM16.6 25.5h1l.1 .8a.67 .67 0 0 1-.4 1 .67 .67 0 0 1-.9-.6h.3a.4 .4 0 0 0 .4 .4 .4 .4 0 0 0 .4-.5 .4 .4 0 0 0-.5-.2l.4-.4a.36 .36 0 0 0-.3-.5 .36 .36 0 0 0-.3 .5h-.3zM16.6 28.5l.4 .9h-.7zM17.6 28.3h.2l.6 1.6 .5-1.6h.2l-.6 1.9h-.3z"/>
<path d="M18.2 25.3h.8a.99 .99 0 0 1 .7 1 .99 .99 0 0 1-.8 .9h-.7zM18.5 25.5l.5 .1 .3 .4v.6l-.4 .5h-.4zM19.9 28.3h.3l.7 1.9h-.3l-.2-.6h-.8l-.2 .6h-.2zM20.1 28.5l.2 .9h-.6zM21.2 28.3h1l-.4 .1v1.6h.4v.2h-1v-.2h.4v-1.6zM21.5 25.3h.4l.3 1.8 .4-1.8h.3v1.9l-.2-1.7-.3 1.7h-.3l-.3-1.7v1.7h-.3zM22.9 28.3h.2v1.7h1v.2h-1.2zM23.6 25.3a.97 .97 0 0 1 1.1 1 .97 .97 0 0 1-1.1 .9l-.4-.5v-.9zM23.7 25.5a.77 .77 0 0 1 .7 .8 .77 .77 0 0 1-.7 .8l-.2-.5zM25 25.3h.7a.98 .98 0 0 1 .7 1 .98 .98 0 0 1-.7 .9h-.7zM25 28.3h.3l.7 1.9h-.3l-.2-.6h-.8l-.2 .6h-.2zM25.1 28.5l.3 .9h-.6z"/>
<path d="M25.3 25.5a.76 .76 0 0 1 .8 .8 .76 .76 0 0 1-.8 .8zM26.2 28.3l1.1 .1 .1 .5-.2 .2a.57 .57 0 0 1 .3 .7 .57 .57 0 0 1-.6 .4h-.7zM26.4 29.3h.8v.6l-.8 .1zM26.4 28.4l.7 .2 .1 .3-.8 .2zM26.7 25.3h1.2l-.9 .2v.7h.9l-.9 .2v.7l1 .1h-1.3zM27.9 28.3h.3v1.7h1v.2h-1.3zM28.4 25.3h.3v1.8l1 .1h-1.3zM29.6 28.3h1.3l-1.1 .1v.7h.9l-.9 .2v.7h1.1v.2h-1.3z"/>
</g>
<!-- layer: Title (GDYR) -->
<g fill="none" stroke="#000" stroke-width=".51">
<path d="M796 279.4h60v271.8h-60zM839.5 279.4v271.8M839.5 297.8h16.5M847.7 297.8v124.6M796 383.5h43.5M810.8 383.5v167.7M824.2 383.5v167.7M831.8 383.5v167.7M824.2 402.8h7.6M824.2 422.4h31.8M839.5 444.5h16.5M824.2 462.4h15.3"/>
<path d="M839.5 485.2h16.5"/>
</g>
<!-- layer: Dimension (GDYR) -->
<g fill="none" stroke="#000" stroke-width=".39">
<path d="M187.9 133.4h5M190.4 132.9l2.5 .5-2.5 .5zM196.1 133.4l2.5-.5v1zM196.1 133.4h2.5M196.1 130.2v5.8M194.5 172.5h14.7M197.7 169.7h11.5M205.5 167.2h1.1l-.5 2.5zM206.1 172.5l.5 2.6h-1.1zM206.1 164.7v5M206.1 172.5v5.2M153 277.7h5"/>
<path d="M155.4 277.2l2.6 .5-2.6 .6zM158 274.6v9.8M161.5 277.7l2.5-.5v1.1zM161.5 277.7h7.6M161.5 274.6v22.7M89.2 287.2h13.2M92.4 287.2l.5 2.5h-1zM92.4 287.2v13M104 283.3l2.5-.5v1zM104 280.1v5.5M104 283.3h8.1M127.6 283.3h5"/>
<path d="M130 282.8l2.6 .5-2.6 .5zM132.6 280.1v37.3M394.4 287.2l.5 2.5h-1zM394.4 287.2v9.9M89.2 319h36.9M91.9 316.4h1l-.5 2.6zM92.4 305.9v13.1M126.3 319h7.9M366.8 312.6h30.8M393.9 310.1h1l-.5 2.5zM394.4 302.7v9.9M83.2 433.3h35.3"/>
<path d="M86.4 433.3l.5 2.4h-.9zM86.4 433.3v9.8M113.5 434.8v34.5M118.7 433.3h6M83.2 458.7h19.2M86 456.1h.9l-.5 2.6zM86.4 448.8v9.9M170.8 456.1v37M368.7 456.1h1.1l-.5 2.6zM369.3 453.6v5.1M98.9 466.1h14.6M104 466.1l2.5-.5v1z"/>
<path d="M104 460.2v9.1M111 465.6l2.5 .5-2.5 .5zM164.3 479.1v4M186.6 479.1v4M188.2 477.5h33.5M196.1 460.2v33.6M218.6 477.5l.5 2.5h-1zM218.6 474.9v12.1M343 465h29.4M369.3 465l.5 2.5h-1.1zM369.3 465v5.2M161.8 489.4l2.5 .5-2.5 .5z"/>
<path d="M161.8 489.9h2.5M164.3 483.3v9.8M170.8 489.9l2.4-.5v1zM170.8 489.9h5M184 496.5l2.6 .5-2.6 .5zM184 497h2.6M186.6 483.3v16.9M187.9 490.6h5M190.4 490.1l2.5 .5-2.5 .5zM192.9 497l2.5-.5v1zM192.9 497h5M192.9 488.6v11.6"/>
<path d="M194.5 487h27.2M196.1 490.6l2.5-.5v1zM196.1 490.6h4.2M218.1 484.5h1l-.5 2.5z"/>
</g>
<g fill="#000">
<path d="M190.4 132.9l2.5 .5-2.5 .5zM196.1 133.4l2.5-.5v1zM205.5 167.2h1.1l-.5 2.5zM206.1 172.5l.5 2.6h-1.1zM155.4 277.2l2.6 .5-2.6 .6zM161.5 277.7l2.5-.5v1.1zM92.4 287.2l.5 2.5h-1zM104 283.3l2.5-.5v1zM130 282.8l2.6 .5-2.6 .5zM394.4 287.2l.5 2.5h-1zM91.9 316.4h1l-.5 2.6zM393.9 310.1h1l-.5 2.5z"/>
<path d="M86.4 433.3l.5 2.4h-.9zM86 456.1h.9l-.5 2.6zM368.7 456.1h1.1l-.5 2.6zM104 466.1l2.5-.5v1zM111 465.6l2.5 .5-2.5 .5zM218.6 477.5l.5 2.5h-1zM369.3 465l.5 2.5h-1.1zM161.8 489.4l2.5 .5-2.5 .5zM170.8 489.9l2.4-.5v1zM184 496.5l2.6 .5-2.6 .5zM190.4 490.1l2.5 .5-2.5 .5zM192.9 497l2.5-.5v1z"/>
<path d="M196.1 490.6l2.5-.5v1zM218.1 484.5h1l-.5 2.5z"/>
</g>
<!-- layer: Center Mark (GDYR) -->
<g fill="none" stroke="#000" stroke-width=".39">
<path d="M123.1 306.3h6.3M126.2 319v6.3M126.2 303.1v6.3M148.5 306.3h6.3M151.6 319v6.3M151.6 303.1v6.3M123.1 322.1h6.3M148.5 338h6.3M148.5 322.1h6.3M151.6 334.8v6.4M115.4 411.7h6.4M118.6 408.5v6.3"/>
<path d="M132.6 411.7h6.3M135.8 408.5v6.3M151.6 411.7h6.4M154.8 408.5v6.3M115.4 429.5h6.4M118.6 426.3v6.3M123.1 436.4h6.3M126.2 433.3v6.3M132.6 429.5h6.3M135.8 426.3v6.3M148.5 436.4h6.3M151.6 433.3v6.3"/>
<path d="M151.6 429.5h6.4M154.8 426.3v6.3M123.1 452.3h6.3M126.2 449.1v6.4M148.5 452.3h6.3M151.6 449.1v6.4M159.9 483.2h6.3M163.1 480.1v6.3M184.7 483.2h6.3M187.8 480.1v6.3"/>
</g>
<!-- layer: Symbol (GDYR) -->
<path d="M645.9 62.4h1l-.5 2.6zM766.4 67.2l2 1.6-.7 .7zM596.1 131.9l2.5-.5-2.1 1.4zM700.4 140.3l2.5-.2v.9zM699.5 181.2l2.4-.8 .1 1zM710.4 266.1l2.5-.5v.9zM570.3 319l1.8-1.8-1 2.3zM704.3 317l2.1 1.5-.8 .7zM621.4 350.3l2.1-1.5-1.4 2.2zM663.1 373.8l1.6 2-.9 .4z" fill="#000"/>
<g font-size="8.8">
<text x="519.8" y="424.9">ENSURE ALL SHARP EDGES ARE BROKEN</text>
<text x="519.8" y="435.2">USE BOLT HOLES FOR PRIORITY ALIGNMENT</text>
<text x="519.8" y="445.6">WELD AS NEEDED UNLESS SPECIFIED</text>
</g>
<text font-size="7.9" x="806.6" y="548.6" transform="rotate(-90 806.6 548.6)">THE GOODYEAR TIRE &amp; RUBBER COMPANY</text>
<g font-size="5.7">
<text x="646.4" y="8.2">1</text>
<text x="9.6" y="37.3">INVENTOR</text>
<text x="853.2" y="42.1" transform="rotate(-90 853.2 42.1)">REV. BY</text>
<text x="777.5" y="83.7">6</text>
<text x="853.2" y="78.2" transform="rotate(-90 853.2 78.2)">DATE</text>
<text x="199.1" y="135.4">0.25</text>
<text x="751" y="146.4">7</text>
<text x="546.4" y="153.3">8</text>
<text x="754.7" y="177.2">5</text>
<text x="197.4" y="182.5">0.225</text>
<text x="853.2" y="211.6" transform="rotate(-90 853.2 211.6)">REVISION DESCRIPTION</text>
<text x="843.2" y="261.4" transform="rotate(-90 843.2 261.4)">Initial Drawing</text>
<text x="745.7" y="267.1">9</text>
<text x="843.7" y="273.2" transform="rotate(-90 843.7 273.2)">0</text>
<text x="169.9" y="279.7">0.28</text>
<text x="853.2" y="276.6" transform="rotate(-90 853.2 276.6)">REV</text>
<text x="112.9" y="285.2">2.25</text>
<text x="87.2" y="305">2.5</text>
<text x="392.7" y="301.9">2</text>
<text x="724.3" y="341.9">7</text>
<text x="551.7" y="345.7">3</text>
<text x="593.5" y="379.8">4</text>
<text x="670.1" y="393.4">2</text>
<text x="847.9" y="435.2" transform="rotate(-90 847.9 435.2)">0</text>
<text x="84.7" y="447.9">2</text>
<text x="848" y="458.2" transform="rotate(-90 848 458.2)">1</text>
<text x="84.3" y="468.1">0.75</text>
<text x="211.6" y="474">0.75</text>
<text x="493.8" y="471.7">11</text>
<text x="507.2" y="471.7">43A41410-2557J</text>
<text x="583.5" y="471.7">See Drawing</text>
<text x="774.4" y="471.7">1</text>
<text x="364" y="475">0.5</text>
<text x="493.8" y="478.8">10</text>
<text x="507.2" y="478.8">2242003</text>
<text x="583.5" y="478.9">See parts store for more information</text>
<text x="774.4" y="478.8">1</text>
<text x="848" y="478.5" transform="rotate(-90 848 478.5)">1</text>
<text x="495.6" y="485.8">9</text>
<text x="507.2" y="485.9">2251189 &amp; 1011298</text>
<text x="583.5" y="485.9">See parts store for more information</text>
<text x="774.4" y="485.8">1</text>
<text x="151.1" y="491.9">0.5</text>
<text x="201.1" y="492.5">0.25</text>
<text x="495.6" y="493">8</text>
<text x="507.2" y="493">43A41410-2557F</text>
<text x="583.5" y="493">See Drawing</text>
<text x="774.4" y="493">1</text>
<text x="173.4" y="499">0.5</text>
<text x="495.6" y="500">7</text>
<text x="507.2" y="500.1">43A41410-2557H</text>
<text x="583.5" y="500.1">See Drawing</text>
<text x="717.2" y="500.1">Tube</text>
<text x="774.4" y="500.1">2</text>
<text x="495.6" y="507.1">6</text>
<text x="507.2" y="507.1">43A41410-2557I</text>
<text x="583.5" y="507.2">See Drawing</text>
<text x="774.4" y="507.1">1</text>
<text x="495.6" y="514.2">5</text>
<text x="507.2" y="514.2">43A41410-2557Z</text>
<text x="583.5" y="514.3">See Drawing</text>
<text x="774.4" y="514.2">1</text>
<text x="495.6" y="521.3">4</text>
<text x="507.2" y="521.3">43A41410-2557C</text>
<text x="583.5" y="521.3">See Drawing</text>
<text x="774.4" y="521.3">1</text>
<text x="495.6" y="528.4">3</text>
<text x="507.2" y="528.4">2251216</text>
<text x="583.5" y="528.4">See parts store for more information</text>
<text x="774.4" y="528.4">1</text>
<text x="495.6" y="535.5">2</text>
<text x="507.2" y="535.5">43A41410-2557B</text>
<text x="583.5" y="535.6">See Drawing</text>
<text x="774.4" y="535.5">1</text>
<text x="495.6" y="542.5">1</text>
<text x="507.2" y="542.5">43A41410-2557A</text>
<text x="583.5" y="542.6">See Drawing</text>
<text x="774.4" y="542.5">1</text>
<text x="847.9" y="540" transform="rotate(-90 847.9 540)">43A41410-2557</text>
<text x="490.3" y="549.7">ITEM</text>
<text x="525.3" y="549.7">PART NUMBER</text>
<text x="632.1" y="549.7">STOCK SIZE</text>
<text x="717.2" y="549.7">DESCRIPTION</text>
<text x="771" y="549.7">QTY</text>
</g>
<g font-size="4.6">
<text x="830.4" y="356.6" transform="rotate(-90 830.4 356.6)">UNFINISHED SURFACES</text>
<text x="835.2" y="358.3" transform="rotate(-90 835.2 358.3)">DEGREES ON ANGLES</text>
<text x="801.7" y="381.6" transform="rotate(-90 801.7 381.6)">UNLESS OTHERWISE SPECIFIED ALL</text>
<text x="806.5" y="381.6" transform="rotate(-90 806.5 381.6)">DIMENSIONS ARE IN INCHES AND THE</text>
<text x="811.3" y="381.6" transform="rotate(-90 811.3 381.6)">TOLERANCE OF ALL DIMENSIONS IS:</text>
</g>
<text font-size="4.3" x="847.9" y="467.5" transform="rotate(-90 847.9 467.5)">OF</text>
<g font-size="4.1">
<text x="816" y="381.6" transform="rotate(-90 816 381.6)">± 0.010 BETWEEN FINISHED SURFACES</text>
<text x="820.8" y="381.6" transform="rotate(-90 820.8 381.6)">± 0.040 BETWEEN UNFINISHED SURFACES</text>
<text x="825.6" y="381.6" transform="rotate(-90 825.6 381.6)">± 0.040 BETWEEN FINISHED AND</text>
<text x="835.2" y="381.6" transform="rotate(-90 835.2 381.6)">± 0.25</text>
</g>
<g font-size="3.6">
<text x="827.4" y="398.5" transform="rotate(-90 827.4 398.5)">1 / 2</text>
<text x="835.7" y="413.9" transform="rotate(-90 835.7 413.9)">ISO 2768-1</text>
<text x="844.9" y="418.4" transform="rotate(-90 844.9 418.4)">TITLE</text>
<text x="855" y="436.8" transform="rotate(-90 855 436.8)">REV</text>
<text x="835.7" y="460.9" transform="rotate(-90 835.7 460.9)">AUTODESK INVENTOR</text>
<text x="854.9" y="460.2" transform="rotate(-90 854.9 460.2)">TOTAL</text>
<text x="835.4" y="484.8" transform="rotate(-90 835.4 484.8)">6/13/2024</text>
<text x="854.9" y="480.6" transform="rotate(-90 854.9 480.6)">SHEET</text>
<text x="835.7" y="525.8" transform="rotate(-90 835.7 525.8)">AC91384</text>
<text x="854.9" y="533.7" transform="rotate(-90 854.9 533.7)">DRAWING NUMBER</text>
</g>
<g font-size="2.7">
<text x="851.7" y="296.1" transform="rotate(-90 851.7 296.1)">3RD ANGLE</text>
<text x="854.9" y="296.9" transform="rotate(-90 854.9 296.9)">PROJECTION</text>
<text x="831" y="397.2" transform="rotate(-90 831 397.2)">SCALE</text>
<text x="838.6" y="416.2" transform="rotate(-90 838.6 416.2)">DRAWING STANDARD</text>
<text x="831" y="420.1" transform="rotate(-90 831 420.1)">DEPT. NO.</text>
<text x="830.8" y="454" transform="rotate(-90 830.8 454)">MONTH/DAY/YEAR</text>
<text x="838.6" y="450.7" transform="rotate(-90 838.6 450.7)">CAD SYSTEM</text>
<text x="820.2" y="459" transform="rotate(-90 820.2 459)">ALL DRAWINGS AND ALL PARTIAL OR COMPLETE</text>
<text x="827.6" y="460.6" transform="rotate(-90 827.6 460.6)">ALL DATES ARE SHOWN AS</text>
<text x="831.1" y="478.3" transform="rotate(-90 831.1 478.3)">DATE</text>
<text x="838.7" y="478.3" transform="rotate(-90 838.7 478.3)">DATE</text>
<text x="831" y="526.5" transform="rotate(-90 831 526.5)">CHECKED BY</text>
<text x="838.7" y="524.8" transform="rotate(-90 838.7 524.8)">DRAWN BY</text>
<text x="813.7" y="549.7" transform="rotate(-90 813.7 549.7)">THIS DRAWING AND THE SUBJECT MATTER THERIN ARE THE PROPERTY OF THE GOODYEAR TIRE &amp; RUBBER COMPANY,</text>
<text x="816.9" y="549.7" transform="rotate(-90 816.9 549.7)">AKRON, OHIO AND CONTAINS CONFIDENTIAL AND/OR PROPRIETARY INFORMATION AND MAY NOT BE COPIED, USED OR</text>
<text x="820.2" y="549.7" transform="rotate(-90 820.2 549.7)">DIVULGED WITHOUT EXPRESS WRITTEN CONSENT OF GOODYEAR.</text>
<text x="823.4" y="549.7" transform="rotate(-90 823.4 549.7)">COPIES THEREOF WILL BE RETURNED OR DESTROYED ON REQUEST.</text>
</g>
</svg>
